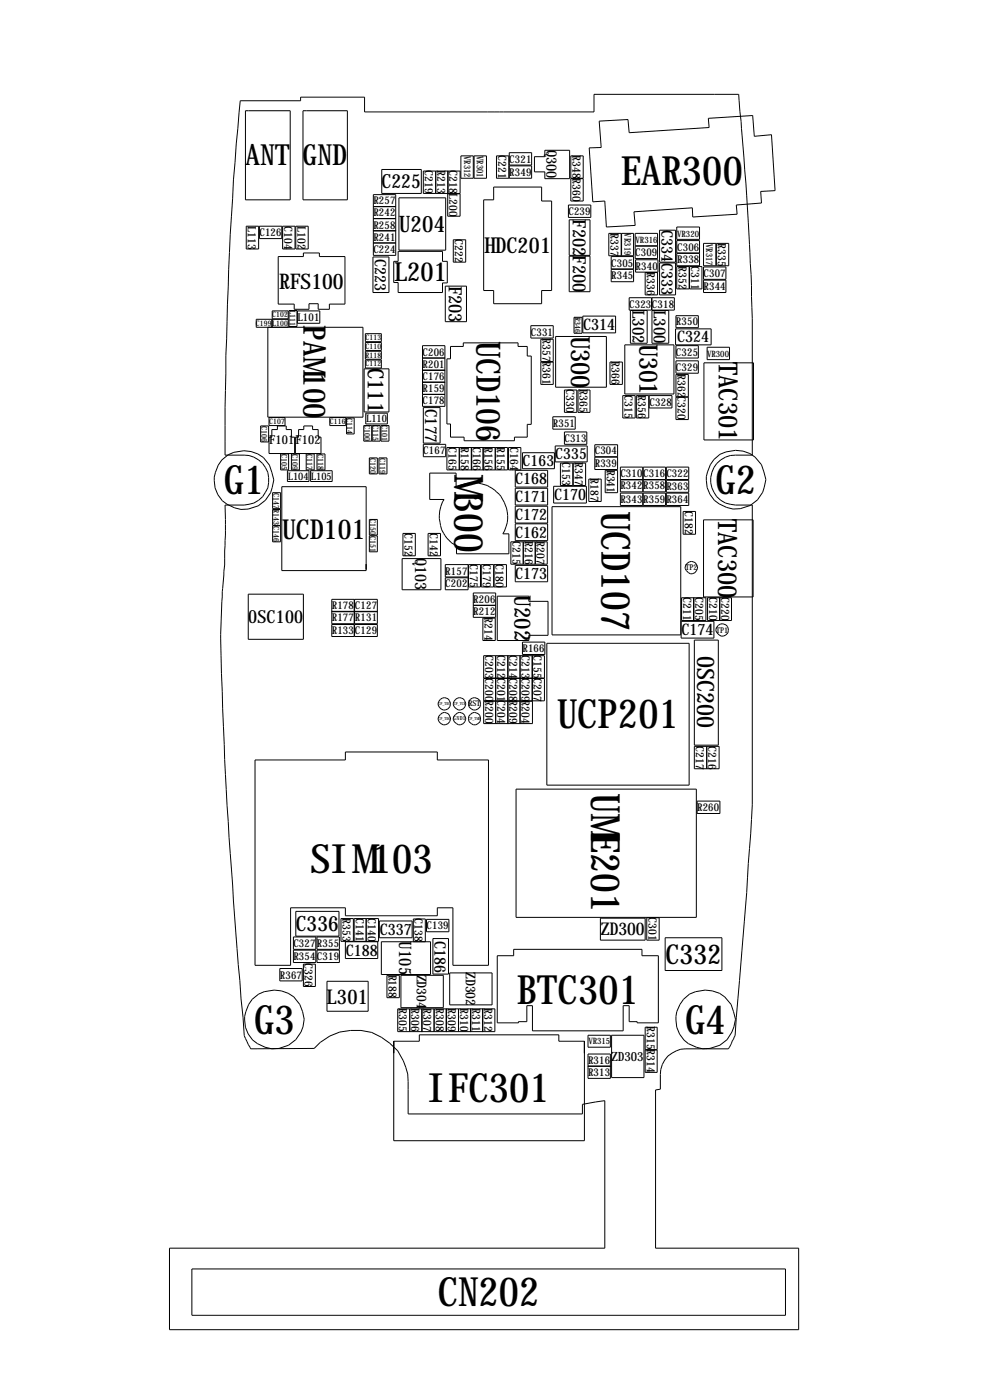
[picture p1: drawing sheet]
<svg xmlns="http://www.w3.org/2000/svg" width="210mm" height="297mm" viewBox="0 0 210 297" stroke-linecap="round" stroke-linejoin="round" font-family="sans-serif">
<g fill="none" stroke="#000" stroke-width=".21">
<path d="M50.9 21.4h12.8v-.8h13.5v3.1h48.6v-3.7h30.7a721 721 0 0 1 2.8 47.5v28.9h-3.5a5.3 5.3 0 0 0-5.3 5.3 5.3 5.3 0 0 0 5.3 5.3h3.5v63.5l-.8 12.5a575.7 575.7 0 0 1-2.5 32.6l-.3 3.9-1.4 2.8h-9a5.3 5.3 0 0 0-5.4 5.4v3.1l-1 .2v33.5h30.3v17.3h-133.3v-17.3h92.2v-31.2l-4.7 .7v2.1h-37v-6.9a11.3 11.3 0 0 0-7.7-10.4 11.5 11.5 0 0 0-12.2 3.4l-13.4 .1-1.4-2.8a1767.4 1767.4 0 0 1-3.6-48.8l-1-24.2a154.1 154.1 0 0 1 .3-24.7l.4-8.4-.1-6.4h4a5.3 5.3 0 0 0 5.2-5.3 5.3 5.3 0 0 0-5.2-5.3h-4a766.4 766.4 0 0 1 3.2-75zM52 23.5h9.5v18.8h-9.5zM64.2 23.5h9.4v18.8h-9.4zM80.9 35.9h8.3v5.1h-8.3zM89.7 36.3h7.8v4.7h-7.8zM92.3 36.3v4.7M94.8 36.3v4.7M94.9 36.3v4.7M97.6 33h2.6v4.8h-2.6zM100.4 33h2.6v4.8h-2.6zM104.6 39.6h10.1v3h2.1v19h-2.1v2.8h-10.1v-2.8h-2.2v-19.3h2.2zM105.2 33h2.6v4.8h-2.6z"/>
<path d="M107.9 35.2h4.7v2.6h-4.7zM107.9 32.4h4.7v2.6h-4.7zM113.2 33.2h2.2v-1.4h5.2v6.1h-5.2v-1.5h-2.2zM120.9 33h2.6v4.8h-2.6zM120.9 37.9h2.6v4.7h-2.6zM126.9 25.7l6.1-.4 .3 2.8 16.9-1.1-.2-1.9 9.4-.6 .4 4.4 3.6-.4 .8 11.9-3.1 .2 .2 2.4-5.3 .4 .1 2-9.4 .6-.1-2-12.3 .9 .2 2.9-6.1 .3-.3-5.5-2.5 .2-.8-11.5h2.5zM52.2 47.9h2.6v4.9h-2.6zM54.9 47.9h4.8v2.7h-4.8zM58.9 54.4h5.4v-.8h3.3v.8h5.5v10h-3.3v1.1h-2.4v-1.1h-2v1.1h-3.1v-1.1h-3.4zM59.9 47.9h2.6v4.9h-2.6zM62.7 47.9h2.6v4.9h-2.6zM79 54.5h3.4v7.5h-3.4z"/>
<path d="M79.1 41.2h4.7v12.9h-4.7zM79.1 51.5h4.7M79.1 48.9h4.7M79.1 46.3h4.7M79.1 43.8h4.7M79.1 49h4.7M84.3 53.3h9.4v2.1h1v4.6h-1v2h-9.4v-2.1h-.9v-4.5h.9zM84.5 41.9h9.9v11.1h-9.9zM94.8 41.1h2.7v4.7h-2.7zM96 50.8h2.6v4.8h-2.6zM120.4 43.4h4.7v2.7h-4.7zM120.6 46.6h4.4v7.5h-4.4z"/>
<path d="M120.6 54.3h4.4v7.5h-4.4zM128.9 49.5h2.7v4.7h-2.7zM129.5 54.4h4.7v2.6h-4.7zM129.5 57.1h4.7v2.6h-4.7zM131.7 49.5h2.5v4.7h-2.5zM134.5 52.2h4.8v2.6h-4.8zM134.5 49.5h4.8v2.6h-4.8zM134.6 55h4.8v2.7h-4.8zM136.7 57.8h2.6v4.7h-2.6zM139.7 48.8h3.4v6.8h-3.4zM139.7 55.7h3.4v6.8h-3.4zM143.3 51h4.9v2.6h-4.9z"/>
<path d="M143.3 48.1h4.9v2.6h-4.9zM143.3 53.7h4.9v2.6h-4.9zM143.3 56.5h2.7v4.7h-2.7zM146 56.5h2.7v4.7h-2.7zM149 59.4h4.8v2.6h-4.8zM149 56.6h4.8v2.6h-4.8zM149 51.6h2.6v4.7h-2.6zM151.7 51.6h2.6v4.7h-2.6zM56.7 69.4v19h20.2v-19h-22.6v-1.7h3.3v1.7M57.7 65.9h3.3v1.7h-3.3zM57.7 69.4v-1.7h3.3v1.7M61.2 65.8h1.7v3.4h-1.7z"/>
<path d="M63 65.9h4.7v2.6h-4.7zM77.1 78.2h5.3v9.1h-5.3zM77.4 72.6h3.4v1.7h-3.4zM77.4 70.7h3.4v1.7h-3.4zM77.4 74.4h3.4v1.7h-3.4zM77.4 76.3h3.4v1.7h-3.4zM89.5 78.4h4.7M89.5 73.3h4.7v12.8h-4.7zM89.5 75.9h4.7M89.5 78.5h4.7M94.3 60.6h4.5v7.6h-4.5zM95.4 73.4h2.7v-.7h11.6v.7h2v2.1h.8v14.4h-.8v2.7h-2.7v.8h-10.7v-.8h-2.9v-2.8h-.7v-13.8h.7z"/>
<path d="M112.4 69h4.8v2.6h-4.8zM114.6 71.9h2.6v4.7h-2.6zM114.6 76.7h2.6v4.8h-2.6zM117.7 71.3h10.7v10.8h-10.7zM121.6 67.2h1.7v3.4h-1.7zM123.4 67h7v3.5h-7zM129.2 76.7h2.6v4.8h-2.6zM132.3 73.1h10.4v10.4h-10.4zM133.3 63.1h4.7v2.6h-4.7zM133.5 65.8h3.6v6.9h-3.6zM138.1 63.1h4.7v2.6h-4.7zM138.1 65.8h3.5v6.9h-3.5z"/>
<path d="M143.1 69.7h7.5v3.4h-7.5zM143.2 73.3h4.7v2.6h-4.7zM143.2 66.9h4.7v2.5h-4.7zM143.2 76.5h4.7v2.6h-4.7zM143.2 79.3h2.6v4.8h-2.6zM149.1 76.9h10.5v16.3h-10.5zM149.8 73.6h4.7v2.6h-4.7zM47 97.5a6.4 6.4 0 0 1 10.1 1.1l.9 3.1a6.4 6.4 0 0 1-6.9 6.3 6.3 6.3 0 0 1-5.4-4 6.3 6.3 0 0 1 1.3-6.5zM55.2 90.3h1.7v3.4h-1.7zM57 88.5h3.4v1.7h-3.4zM57.6 91h1.2v-.7h1.8v.7h1.1v1.6h.7v3.5h-5.4v-3.5h.6zM59.4 96.2h1.7v3.4h-1.7z"/>
<path d="M60.9 99.8h4.5v2.2h-4.5zM61.7 96.2h1.7v3.4h-1.7zM63.2 91h1.1v-.7h1.9v.7h1.2v1.6h.6v3.5h-5.4v-3.5h.6zM64.9 96.2h1.6v3.4h-1.6zM65.8 99.8h4.6v2.2h-4.6zM67.1 96.2h1.7v3.4h-1.7zM69.8 88.5h3.4v1.7h-3.4zM73.4 88.6h1.6v3.4h-1.6zM77 90.2h1.7v3.3h-1.7zM77.5 87.6h4.5v2.2h-4.5zM78.2 97h1.7v3.4h-1.7zM78.8 90.2h1.7v3.3h-1.7z"/>
<path d="M80.3 97h1.7v3.4h-1.7zM80.7 90.2h1.7v3.3h-1.7zM89.5 81h4.7M89.5 83.6h4.7M89.7 94.2h4.7v2.6h-4.7zM89.7 86.4h3.5v7.5h-3.5zM94.7 94.8h12.8v4.8h-12.8zM97.3 94.8v4.8M99.8 94.8v4.8M99.9 94.8v4.8M102.3 94.8v4.8M102.4 94.8v4.8"/>
<path d="M104.9 94.8v4.8M107.7 94.8h2.6v4.8h-2.6zM109.1 99.7h6.9v3.5h-6.9zM110.7 95.9h6.7v3.4h-6.7zM117.1 88.3h4.7v2.6h-4.7zM117.6 94.5h6.8v3.4h-6.8zM118.7 98.1h2.6v4.8h-2.6zM119.5 91.5h4.8v2.7h-4.8zM119.5 82.6h2.7v4.8h-2.7zM121.4 98.1h2.6v4.8h-2.6zM122.4 82.6h2.6v4.8h-2.6zM126 94.2h4.8v2.6h-4.8z"/>
<path d="M126 96.9h4.8v2.6h-4.8zM128.2 99.7h2.6v4.7h-2.6zM131.4 99h4.7v2.6h-4.7zM131.9 83.8h2.6v4.8h-2.6zM134.8 83.8h2.6v4.8h-2.6zM136.2 99h4.8v2.6h-4.8zM137.5 83.8h4.8v2.7h-4.8zM141.1 99h4.8v2.6h-4.8zM143.2 84.2h2.6v4.7h-2.6zM151.2 97.4a6.4 6.4 0 0 1 10.1 1.1l.9 3.1a6.4 6.4 0 0 1-6.9 6.3 6.3 6.3 0 0 1-5.3-4 6.3 6.3 0 0 1 1.2-6.5zM57.7 104.4h1.7v3.4h-1.7zM57.7 108h1.7v3.4h-1.7z"/>
<path d="M57.7 111.4h1.7v3.4h-1.7zM59.7 103.1h17.9v17.8h-17.9zM78.2 110.1h1.7v3.3h-1.7zM78.2 113.6h1.7v3.3h-1.7zM85.2 118.4h8.2v6.6h-8.2zM85.3 113h2.7v4.8h-2.7zM90.7 113h2.6v4.8h-2.6zM91 100.3h5.6v3a7.2 7.2 0 0 1 8.8 1.1 7.2 7.2 0 0 1 1.1 8.7h1.3v4.3h-11.1v-1.8a6.7 6.7 0 0 1-3.7-6.3 6.7 6.7 0 0 1 1.1-3.5h-3.1zM94.3 119.6h4.8v2.7h-4.8zM99.2 119.6h2.6v4.8h-2.6zM101.9 119.6h2.7v4.8h-2.7zM104.6 119.6h2.7v4.8h-2.7z"/>
<path d="M108.2 114.8h7.7v4.8h-7.7zM109.1 103.5h6.9v3.5h-6.9zM109.1 111h6.9v3.6h-6.9zM109.1 107.3h6.9v3.5h-6.9zM109.1 119.8h6.9v3.5h-6.9zM110.8 114.8v4.8M113.4 114.8v4.8M116.9 107.4h27.3v27.1h-27.3zM117.3 103.1h6.9v3.5h-6.9zM124.7 101.5h2.6v4.8h-2.6zM131.4 101.7h4.7v2.5h-4.7zM131.4 104.5h4.7v2.6h-4.7z"/>
<path d="M136.2 101.7h4.8v2.5h-4.8zM136.2 104.5h4.8v2.6h-4.8zM141.1 101.8h4.8v2.5h-4.8zM141.1 104.5h4.8v2.6h-4.8zM144.7 108.4h2.6v4.8h-2.6zM149 110.2h10.5v16.3h-10.5zM52.6 125.9h11.7v9.6h-11.7zM70.3 127h4.7v5.2h-4.7zM70.3 132.3h4.7v2.6h-4.7zM70.3 129.6h4.7M75.1 127h4.8v5.2h-4.8zM75.1 132.3h4.8v2.6h-4.8z"/>
<path d="M75.1 129.6h4.8M94.3 122.4h4.8v2.6h-4.8zM100.2 125.7h4.8v5.1h-4.8zM100.2 128.3h4.8M102.3 131h2.6v4.7h-2.6zM102.4 139h12.9v4.7h-12.9zM105 139v4.7M105.3 126.3h6.7v1.1h4.1v7.2h-4.1v1.1h-6.7zM107.5 139v4.7M107.6 139v4.7M110.2 139v4.7M110.7 136.1h4.7v2.6h-4.7z"/>
<path d="M112.7 139v4.7M112.8 139v4.7M115.8 136.3h30.2v30.1h-30.2zM144.3 131.7h6.9v3.5h-6.9zM144.4 126.7h5.1v4.8h-5.1zM146.9 126.7v4.8M147 126.7v4.8M147.1 135.7h5v22.2h-5zM149.9 126.7h5v4.8h-5zM152.1 132.5a1.28 1.28 0 0 1 1.9 .2 1.28 1.28 0 0 1-.3 1.8 1.28 1.28 0 0 1-1.8-.4 1.07 1.07 0 0 1 .2-1.6zM152.4 126.7v4.8M152.5 126.7v4.8"/>
<path d="M93 151.7a1.29 1.29 0 0 1 1.9-.5 1.29 1.29 0 0 1 .1 2 1.29 1.29 0 0 1-2-.2l-.2-.5zM96.5 151.4a1.28 1.28 0 0 1 1.9 .2 1.28 1.28 0 0 1-.3 1.8 1.28 1.28 0 0 1-1.8-.4 1.07 1.07 0 0 1 .2-1.6zM102.4 148.6h10.4v4.7h-10.4zM102.4 143.8h12.9v4.7h-12.9zM105 143.8v4.7M105 148.6v4.7M107.5 143.8v4.7M107.5 148.6v4.7M107.6 143.8v4.7M107.6 148.6v4.7M110.2 143.8v4.7M110.2 148.6v4.7"/>
<path d="M112.7 143.8v4.7M112.8 143.8v4.7M147.1 158.2h5.2v4.7h-5.2zM149.7 158.2v4.7M54 161.1h19.2v-1.7h19.4v1.7h10.9v43.5h-7.6v-12.2h-3.3v1.7h-19.4v-1.7h-11.6v12.2h-7.6zM109.3 167.2h38.2v27.2h-38.2zM147.7 169.8h4.8v2.6h-4.8zM62.1 198.6h4.8v2.6h-4.8zM62.7 193.1h9.1v5.3h-9.1zM67.1 198.6h4.8v2.6h-4.8zM72.2 194.7h2.6v4.8h-2.6zM73.2 199.6h6.8v3.5h-6.8z"/>
<path d="M75 194.7h5.2v4.8h-5.2zM77.6 194.7v4.8M80.3 195.2h7v3.5h-7zM80.8 199.6h10.4v6.9h-10.4zM87.5 199.6v-4.9h2.6v4.9M90.3 194.8h4.8v2.7h-4.8zM91.7 198.9h3.3v7.5h-3.3zM127.2 194.6h9.5v4.6h-9.5zM137 194.5h2.6v4.7h-2.6zM140.9 198.7h12v7h-12zM53.4 211.8a6.3 6.3 0 0 1 9.7 .5 6.3 6.3 0 0 1-2.3 9.4 6.3 6.3 0 0 1-8.8-4 6.5 6.5 0 0 1 1.4-5.9zM59.3 205.2h4.7v2.7h-4.7z"/>
<path d="M62.1 201.4h4.8v2.6h-4.8zM64.3 204.3h2.5v4.8h-2.5zM67.1 201.4h4.8v2.6h-4.8zM69.3 208h8.7v6.3h-8.7zM82 206.7h2.6v4.7h-2.6zM84.2 213.8h20.6v4.8h-20.6zM84.9 206.7h9v6.8h-9zM86.8 213.8v4.8M89.3 213.8v4.8M89.4 213.8v4.8M91.9 213.8v4.8M94.5 213.8v4.8"/>
<path d="M94.6 213.8v4.8M95.2 206.2h9v6.8h-9zM97.1 213.8v4.8M99.7 213.8v4.8M102.2 213.8v4.8M102.3 213.8v4.8M105.3 202.5h3.5v-1.3h27.2v1.3h3.4v14.3h-4.4v-.3h-1.7v-3.4h-1.3v5.4h-19.2v-5.4h-1.2v3.4h-1.8v.3h-4.5zM124.5 219.4h4.8v2.5h-4.8zM129.5 219.4h6.9v9h-6.9zM136.7 217.7h2.5v4.7h-2.5zM144.8 211.8a6.4 6.4 0 0 1 10.1 1.1l.9 3.1a6.4 6.4 0 0 1-7 6.3 6.3 6.3 0 0 1-5.3-4 6.3 6.3 0 0 1 1.3-6.5zM83.4 220.7h5.4v-1.4h29.6v1.4h5.4v21h-40.4z"/>
<path d="M124.5 225.9h4.8M124.5 223.4h4.8v5.1h-4.8zM124.5 226h4.8M136.7 222.5h2.5v4.8h-2.5zM40.6 268.9h125.8v9.8h-125.8z"/>
<circle cx="146.4" cy="120.3" r="1.3"/>
<circle cx="94.1" cy="149.1" r="1.3"/>
<circle cx="97.3" cy="149.2" r="1.33"/>
<circle cx="100.5" cy="149.2" r="1.31"/>
<circle cx="100.5" cy="152.3" r="1.31"/>
</g>
<g font-size="8.6">
<text x="131.5" y="39.3">EAR300</text>
<text x="96.3" y="100.3" transform="rotate(90 96.3 100.3)">M00</text>
<text x="47.4" y="104.7">G1</text>
<text x="96.3" y="104.6" transform="rotate(90 96.3 104.6)">3</text>
<text x="151.6" y="104.7">G2</text>
<text x="127.4" y="108.2" transform="rotate(90 127.4 108.2)">UCD107</text>
<text x="117.9" y="154.4">UCP201</text>
<text x="125.2" y="168.1" transform="rotate(90 125.2 168.1)">UM201</text>
<text x="125.2" y="176.5" transform="rotate(90 125.2 176.5)">E</text>
<text x="65.8" y="184.9">SIM</text>
<text x="78.7" y="184.9">103</text>
<text x="109.5" y="212.8">BTC301</text>
<text x="53.8" y="219">G3</text>
<text x="145.1" y="219">G4</text>
<text x="90.6" y="233.4">IFC301</text>
<text x="92.7" y="276.8">CN202</text>
</g>
<text font-size="7.1" x="100.9" y="72.3" transform="rotate(90 100.9 72.3)">UCD106</text>
<g font-size="6.6">
<text x="64.3" y="68.9" transform="rotate(90 64.3 68.9)">PAM</text>
<text x="64.3" y="78.8" transform="rotate(90 64.3 78.8)">100</text>
</g>
<g font-size="6.2">
<text x="52" y="35.1">ANT</text>
<text x="64.1" y="35.1">GND</text>
</g>
<g font-size="5.8">
<text x="59.7" y="114.1">UCD101</text>
<text x="141" y="204.3">C332</text>
</g>
<g font-size="5.6">
<text x="83.5" y="59.6">L201</text>
<text x="121" y="71.1" transform="rotate(90 121 71.1)">U300</text>
<text x="152.2" y="76.7" transform="rotate(90 152.2 76.7)">TAC301</text>
<text x="152.1" y="110" transform="rotate(90 152.1 110)">TAC300</text>
</g>
<text font-size="5.4" x="135.5" y="72.9" transform="rotate(90 135.5 72.9)">U301</text>
<g font-size="5.1">
<text x="147.7" y="139.1" transform="rotate(90 147.7 139.1)">OC200</text>
<text x="147.7" y="141.7" transform="rotate(90 147.7 141.7)">S</text>
</g>
<g font-size="4.8">
<text x="84.5" y="49.2">U204</text>
<text x="109" y="126.1" transform="rotate(90 109 126.1)">U202</text>
</g>
<g font-size="4.7">
<text x="102.5" y="53.6">HDC201</text>
<text x="77.9" y="78" transform="rotate(90 77.9 78)">C111</text>
</g>
<text font-size="4.6" x="59.1" y="61.2">RFS100</text>
<text font-size="4.5" x="62.7" y="197.4">C336</text>
<text font-size="4.3" x="69.2" y="212.7">L301</text>
<text font-size="4.1" x="80.8" y="39.9">C225</text>
<g font-size="3.9">
<text x="121.3" y="46.5" transform="rotate(90 121.3 46.5)">F202</text>
<text x="121.3" y="54.1" transform="rotate(90 121.3 54.1)">F200</text>
<text x="95.1" y="60.6" transform="rotate(90 95.1 60.6)">F203</text>
</g>
<text font-size="3.8" x="52.6" y="132.1">OSC100</text>
<text font-size="3.7" x="127.3" y="198.2">ZD300</text>
<g font-size="3.6">
<text x="133.9" y="65.7" transform="rotate(90 133.9 65.7)">L302</text>
<text x="138.5" y="65.7" transform="rotate(90 138.5 65.7)">L300</text>
<text x="90.1" y="86.6" transform="rotate(90 90.1 86.6)">C177</text>
<text x="84.6" y="199.5" transform="rotate(90 84.6 199.5)">U105</text>
</g>
<g font-size="3.4">
<text x="140.1" y="48.8" transform="rotate(90 140.1 48.8)">C334</text>
<text x="79.4" y="54.8" transform="rotate(90 79.4 54.8)">C223</text>
<text x="140.1" y="55.7" transform="rotate(90 140.1 55.7)">C333</text>
<text x="123.5" y="69.9">C314</text>
<text x="143.4" y="72.6">C324</text>
<text x="109.1" y="102.6">C168</text>
<text x="109.1" y="106.4">C171</text>
<text x="117.3" y="106">C170</text>
<text x="109.1" y="114">C162</text>
<text x="109.1" y="110.3">C172</text>
<text x="88" y="118.3" transform="rotate(90 88 118.3)">Q03</text>
<text x="88" y="120" transform="rotate(90 88 120)">1</text>
<text x="109.1" y="122.8">C173</text>
<text x="144.4" y="134.6">C174</text>
<text x="73.2" y="202.5">C188</text>
<text x="80.4" y="198.1">C337</text>
<text x="92" y="199.3" transform="rotate(90 92 199.3)">C186</text>
</g>
<g font-size="3.3">
<text x="110.7" y="98.7">C163</text>
<text x="117.6" y="97.3">C335</text>
</g>
<g font-size="3">
<text x="115.7" y="31.8" transform="rotate(90 115.7 31.8)">Q00</text>
<text x="115.7" y="33.3" transform="rotate(90 115.7 33.3)">3</text>
</g>
<g font-size="2.9">
<text x="88.3" y="206.5" transform="rotate(90 88.3 206.5)">ZD304</text>
<text x="98.6" y="206" transform="rotate(90 98.6 206)">ZD302</text>
</g>
<text font-size="2.7" x="129.5" y="224.8">ZD303</text>
<g font-size="2.6">
<text x="57" y="94.1">F101</text>
<text x="62.6" y="94.1">F102</text>
</g>
<g font-size="2.5">
<text x="105.5" y="32.9" transform="rotate(90 105.5 32.9)">C221</text>
<text x="121.2" y="32.9" transform="rotate(90 121.2 32.9)">R348</text>
<text x="90" y="36.1" transform="rotate(90 90 36.1)">C219</text>
<text x="92.6" y="36.1" transform="rotate(90 92.6 36.1)">R213</text>
<text x="95.2" y="36.1" transform="rotate(90 95.2 36.1)">C218</text>
<text x="95.2" y="40.9" transform="rotate(90 95.2 40.9)">L200</text>
<text x="121.2" y="37.7" transform="rotate(90 121.2 37.7)">R360</text>
<text x="52.5" y="47.9" transform="rotate(90 52.5 47.9)">L113</text>
<text x="60.2" y="47.9" transform="rotate(90 60.2 47.9)">C104</text>
<text x="63" y="47.9" transform="rotate(90 63 47.9)">L102</text>
<text x="96.4" y="50.6" transform="rotate(90 96.4 50.6)">C222</text>
<text x="129.3" y="49.3" transform="rotate(90 129.3 49.3)">R337</text>
<text x="152.1" y="51.4" transform="rotate(90 152.1 51.4)">R335</text>
<text x="137" y="57.6" transform="rotate(90 137 57.6)">R336</text>
<text x="143.7" y="56.3" transform="rotate(90 143.7 56.3)">R352</text>
<text x="146.4" y="56.3" transform="rotate(90 146.4 56.3)">C311</text>
<text x="114.9" y="71.7" transform="rotate(90 114.9 71.7)">R357</text>
<text x="114.9" y="76.6" transform="rotate(90 114.9 76.6)">R361</text>
<text x="129.5" y="76.6" transform="rotate(90 129.5 76.6)">R366</text>
<text x="119.9" y="82.5" transform="rotate(90 119.9 82.5)">C330</text>
<text x="122.8" y="82.5" transform="rotate(90 122.8 82.5)">R365</text>
<text x="132.2" y="83.7" transform="rotate(90 132.2 83.7)">C315</text>
<text x="135.1" y="83.7" transform="rotate(90 135.1 83.7)">R356</text>
<text x="143.5" y="79.2" transform="rotate(90 143.5 79.2)">R362</text>
<text x="143.5" y="84" transform="rotate(90 143.5 84)">C320</text>
<text x="95" y="94.7" transform="rotate(90 95 94.7)">C165</text>
<text x="97.6" y="94.7" transform="rotate(90 97.6 94.7)">R158</text>
<text x="100.2" y="94.7" transform="rotate(90 100.2 94.7)">C166</text>
<text x="102.6" y="94.7" transform="rotate(90 102.6 94.7)">R156</text>
<text x="105.2" y="94.7" transform="rotate(90 105.2 94.7)">R155</text>
<text x="108" y="94.7" transform="rotate(90 108 94.7)">C164</text>
<text x="119" y="98" transform="rotate(90 119 98)">C153</text>
<text x="121.8" y="98" transform="rotate(90 121.8 98)">R347</text>
<text x="125.1" y="101.4" transform="rotate(90 125.1 101.4)">R187</text>
<text x="128.5" y="99.5" transform="rotate(90 128.5 99.5)">R341</text>
<text x="85.7" y="112.9" transform="rotate(90 85.7 112.9)">C152</text>
<text x="91" y="112.9" transform="rotate(90 91 112.9)">C142</text>
<text x="145" y="108.3" transform="rotate(90 145 108.3)">C182</text>
<text x="99.5" y="119.5" transform="rotate(90 99.5 119.5)">C175</text>
<text x="102.3" y="119.5" transform="rotate(90 102.3 119.5)">C179</text>
<text x="105" y="119.5" transform="rotate(90 105 119.5)">C180</text>
<text x="108.5" y="114.7" transform="rotate(90 108.5 114.7)">C215</text>
<text x="111.2" y="114.7" transform="rotate(90 111.2 114.7)">R216</text>
<text x="113.6" y="114.7" transform="rotate(90 113.6 114.7)">R207</text>
<text x="102.6" y="130.8" transform="rotate(90 102.6 130.8)">R214</text>
<text x="144.7" y="126.6" transform="rotate(90 144.7 126.6)">C211</text>
<text x="147.2" y="126.6" transform="rotate(90 147.2 126.6)">C205</text>
<text x="150.2" y="126.6" transform="rotate(90 150.2 126.6)">C210</text>
<text x="152.7" y="126.6" transform="rotate(90 152.7 126.6)">C220</text>
<text x="102.8" y="138.8" transform="rotate(90 102.8 138.8)">C203</text>
<text x="102.8" y="143.6" transform="rotate(90 102.8 143.6)">C2002</text>
<text x="105.3" y="138.8" transform="rotate(90 105.3 138.8)">C212</text>
<text x="105.3" y="143.6" transform="rotate(90 105.3 143.6)">C201C204</text>
<text x="107.9" y="138.8" transform="rotate(90 107.9 138.8)">C214C208</text>
<text x="110.5" y="138.8" transform="rotate(90 110.5 138.8)">C213</text>
<text x="110.5" y="143.6" transform="rotate(90 110.5 143.6)">C209</text>
<text x="113" y="138.8" transform="rotate(90 113 138.8)">C155C207</text>
<text x="102.8" y="148.4" transform="rotate(90 102.8 148.4)">R 00</text>
<text x="107.9" y="148.4" transform="rotate(90 107.9 148.4)">R209</text>
<text x="110.5" y="148.4" transform="rotate(90 110.5 148.4)">R204</text>
<text x="147.4" y="158" transform="rotate(90 147.4 158)">C217</text>
<text x="150" y="158" transform="rotate(90 150 158)">C216</text>
<text x="72.6" y="194.6" transform="rotate(90 72.6 194.6)">R353</text>
<text x="75.4" y="194.6" transform="rotate(90 75.4 194.6)">C141</text>
<text x="77.9" y="194.6" transform="rotate(90 77.9 194.6)">C140</text>
<text x="87.8" y="194.6" transform="rotate(90 87.8 194.6)">C138</text>
<text x="137.3" y="194.3" transform="rotate(90 137.3 194.3)">C301</text>
<text x="64.5" y="204.1" transform="rotate(90 64.5 204.1)">C326</text>
<text x="82.3" y="206.5" transform="rotate(90 82.3 206.5)">R188</text>
<text x="84.5" y="213.6" transform="rotate(90 84.5 213.6)">R305</text>
<text x="87.1" y="213.6" transform="rotate(90 87.1 213.6)">R306</text>
<text x="89.7" y="213.6" transform="rotate(90 89.7 213.6)">R307</text>
<text x="92.3" y="213.6" transform="rotate(90 92.3 213.6)">R308</text>
<text x="94.8" y="213.6" transform="rotate(90 94.8 213.6)">R309</text>
<text x="97.5" y="213.6" transform="rotate(90 97.5 213.6)">R310</text>
<text x="100" y="213.6" transform="rotate(90 100 213.6)">R311</text>
<text x="102.5" y="213.6" transform="rotate(90 102.5 213.6)">R312</text>
<text x="137" y="217.5" transform="rotate(90 137 217.5)">R315R314</text>
</g>
<g font-size="2.3">
<text x="107.9" y="34.5">C321</text>
<text x="107.9" y="37.3">R349</text>
<text x="79.1" y="45.8">R242</text>
<text x="79.1" y="43.3">R257</text>
<text x="120.4" y="45.6">C239</text>
<text x="54.9" y="50.1">C126</text>
<text x="79.1" y="53.6">C224</text>
<text x="79.1" y="51">R241</text>
<text x="79.1" y="48.4">R258</text>
<text x="143.4" y="53.1">C306</text>
<text x="129.5" y="56.5">C305</text>
<text x="129.5" y="59.2">R345</text>
<text x="134.5" y="54.3">C309</text>
<text x="134.6" y="57.2">R340</text>
<text x="143.4" y="55.8">R338</text>
<text x="149" y="58.7">C307</text>
<text x="133.3" y="65.2">C323</text>
<text x="138.1" y="65.2">C318</text>
<text x="149" y="61.5">R344</text>
<text x="63" y="68">L101</text>
<text x="112.4" y="71.1">C331</text>
<text x="143.2" y="68.9">R350</text>
<text x="89.5" y="75.4">C206</text>
<text x="89.5" y="78">R201</text>
<text x="143.2" y="75.4">C325</text>
<text x="89.5" y="80.5">C176</text>
<text x="89.5" y="83">R159</text>
<text x="143.2" y="78.6">C329</text>
<text x="89.5" y="85.6">C178</text>
<text x="137.6" y="86">C328</text>
<text x="117.1" y="90.4">R351</text>
<text x="119.5" y="93.7">C313</text>
<text x="89.7" y="96.3">C167</text>
<text x="126" y="96.3">C304</text>
<text x="126" y="99">R339</text>
<text x="131.4" y="101.1">C310</text>
<text x="136.2" y="101.1">C316</text>
<text x="141.1" y="101.1">C322</text>
<text x="131.4" y="103.7">R342</text>
<text x="131.4" y="106.6">R343</text>
<text x="136.2" y="103.7">R358</text>
<text x="136.2" y="106.6">R359</text>
<text x="141.1" y="103.8">R363</text>
<text x="141.1" y="106.6">R364</text>
<text x="94.3" y="124.5">C202</text>
<text x="94.3" y="121.8">R157</text>
<text x="70.3" y="131.7">R177</text>
<text x="70.3" y="129.1">R178</text>
<text x="75.2" y="129.1">C127</text>
<text x="75.2" y="131.7">R131</text>
<text x="100.2" y="127.8">R206</text>
<text x="100.2" y="130.3">R212</text>
<text x="70.3" y="134.4">R133</text>
<text x="75.2" y="134.4">C129</text>
<text x="110.7" y="138.2">R166</text>
<text x="147.7" y="171.9">R260</text>
<text x="90.3" y="196.9">C139</text>
<text x="62.1" y="200.7">C327</text>
<text x="62.1" y="203.5">R354</text>
<text x="67.1" y="203.5">C319</text>
<text x="67.1" y="200.7">R355</text>
<text x="59.3" y="207.4">R367</text>
<text x="124.5" y="225.5">R316</text>
<text x="124.5" y="228">R313</text>
</g>
<g font-size="2.2">
<text x="77.6" y="89.5">L110</text>
<text x="61" y="101.7">L104</text>
<text x="65.9" y="101.7">L105</text>
</g>
<g font-size="1.9">
<text x="98.3" y="33" transform="rotate(90 98.3 33)">VR312</text>
<text x="101" y="33" transform="rotate(90 101 33)">VR301</text>
<text x="132.2" y="49.5" transform="rotate(90 132.2 49.5)">VR319</text>
<text x="134.6" y="51.4">VR316</text>
<text x="143.4" y="50.1">VR320</text>
<text x="149.6" y="51.7" transform="rotate(90 149.6 51.7)">VR317</text>
<text x="149.8" y="75.6">VR300</text>
<text x="124.6" y="221.3">VR315</text>
</g>
<g font-size="1.7">
<text x="61.4" y="65.8" transform="rotate(90 61.4 65.8)">L111</text>
<text x="121.8" y="67.2" transform="rotate(90 121.8 67.2)">R346</text>
<text x="73.5" y="88.6" transform="rotate(90 73.5 88.6)">C114</text>
<text x="55.4" y="90.3" transform="rotate(90 55.4 90.3)">C106</text>
<text x="77.2" y="90.1" transform="rotate(90 77.2 90.1)">C100</text>
<text x="79" y="90.1" transform="rotate(90 79 90.1)">C115</text>
<text x="80.9" y="90.1" transform="rotate(90 80.9 90.1)">C101</text>
<text x="59.6" y="96.2" transform="rotate(90 59.6 96.2)">C105</text>
<text x="61.9" y="96.2" transform="rotate(90 61.9 96.2)">C109</text>
<text x="65" y="96.2" transform="rotate(90 65 96.2)">C117</text>
<text x="67.3" y="96.2" transform="rotate(90 67.3 96.2)">C118</text>
<text x="78.4" y="97" transform="rotate(90 78.4 97)">C120</text>
<text x="80.4" y="97" transform="rotate(90 80.4 97)">C119</text>
<text x="57.9" y="104.4" transform="rotate(90 57.9 104.4)">C147R143C146</text>
<text x="78.4" y="110" transform="rotate(90 78.4 110)">C150C151</text>
<text x="145.2" y="120.8">TP2</text>
<text x="151.7" y="134">TP1</text>
<text x="99.2" y="149.7">RST</text>
</g>
<g font-size="1.6">
<text x="54.2" y="69">C199L100</text>
<text x="57.7" y="67.2">C102</text>
<text x="77.4" y="73.9">C110</text>
<text x="77.4" y="77.7">C112</text>
<text x="77.4" y="72.1">C113</text>
<text x="77.4" y="75.8">R118</text>
<text x="57" y="89.8">C107</text>
<text x="69.8" y="89.8">C116</text>
</g>
<text font-size="1.2" x="96" y="152.7">GND1</text>
<g font-size=".8">
<text x="92.9" y="149.5">CP_TDI</text>
<text x="96.1" y="149.5">CP_TCK</text>
<text x="92.9" y="152.6">CP_TDO</text>
<text x="99.2" y="152.6">CP_TM</text>
<text x="101.3" y="152.6">S</text>
</g>
</svg>
